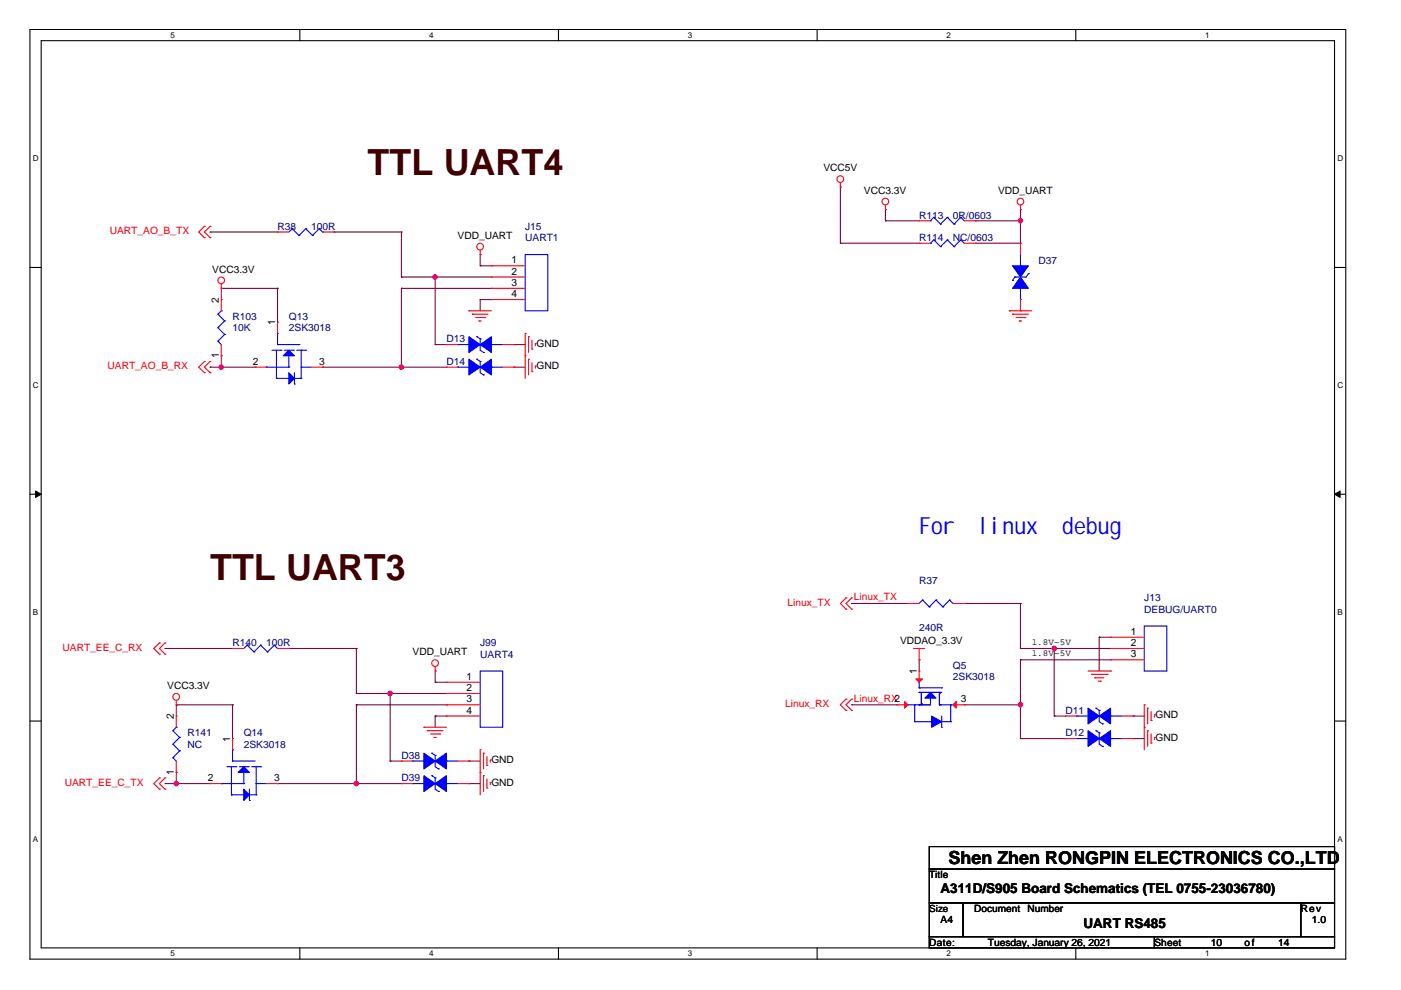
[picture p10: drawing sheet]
<svg xmlns="http://www.w3.org/2000/svg" width="297mm" height="210mm" viewBox="0 0 297 210" stroke-linecap="round" stroke-linejoin="round" font-family="sans-serif">
<path d="M6.3 6.2h279v197.2h-279zM8.7 8.6h274.2v192.4h-274.2z" fill="none" stroke="#000" stroke-width=".23"/>
<g fill="#fff">
<path d="M36.1 6.5h1v1.9h-1z"/>
<path d="M36.1 201.2h1v1.9h-1z"/>
</g>
<path d="M63.6 6.2v2.4M63.6 201v2.4" fill="none" stroke="#000" stroke-width=".23"/>
<g fill="#fff">
<path d="M91 6.5h.9v1.9h-.9z"/>
<path d="M91 201.2h.9v1.9h-.9z"/>
</g>
<path d="M118.4 6.2v2.4M118.4 201v2.4" fill="none" stroke="#000" stroke-width=".23"/>
<g fill="#fff">
<path d="M145.8 6.5h1v1.9h-1z"/>
<path d="M145.8 201.2h1v1.9h-1z"/>
</g>
<path d="M173.2 6.2v2.4M173.2 201v2.4" fill="none" stroke="#000" stroke-width=".23"/>
<g fill="#fff">
<path d="M200.7 6.5h.9v1.9h-.9z"/>
<path d="M200.7 201.2h.9v1.9h-.9z"/>
</g>
<path d="M228.1 6.2v2.4M228.1 201v2.4" fill="none" stroke="#000" stroke-width=".23"/>
<g fill="#fff">
<path d="M255.5 6.5h1v1.9h-1z"/>
<path d="M255.5 201.2h1v1.9h-1z"/>
<path d="M6.9 32.7h1.3v1.9h-1.3z"/>
<path d="M283.5 32.7h1.3v1.9h-1.3z"/>
<path d="M6.9 80.8h1.3v1.9h-1.3z"/>
<path d="M283.5 80.8h1.3v1.9h-1.3z"/>
</g>
<path d="M6.3 56.7h2.4M282.9 56.7h2.4" fill="none" stroke="#000" stroke-width=".23"/>
<g fill="#fff">
<path d="M6.9 128.8h1.2v1.9h-1.2z"/>
<path d="M283.5 128.8h1.2v1.9h-1.2z"/>
</g>
<path d="M6.3 104.8h2.4M282.9 104.8h2.4" fill="none" stroke="#000" stroke-width=".23"/>
<g fill="#000" stroke="#000" stroke-width=".21">
<path d="M7.5 104.1l1.2 .7-1.2 .7z" fill-rule="evenodd"/>
<path d="M282.9 104.8l1.2-.7v1.4z" fill-rule="evenodd"/>
</g>
<g fill="#fff">
<path d="M6.9 176.9h1.2v1.9h-1.2z"/>
<path d="M283.5 176.9h1.2v1.9h-1.2z"/>
</g>
<path d="M6.3 152.9h2.4M282.9 152.9h2.4M197 179.5h85.9v4.8h-85.9zM197 184.3h85.9v7.1h-85.9zM197 191.4h7.2v7.2h-7.2zM197 198.6h47.8v2.4h-47.8zM204.2 191.4h71.6v7.2h-71.6zM244.8 198.6h38.1v2.4h-38.1zM275.8 191.4h7.1v7.2h-7.1z" fill="none" stroke="#000" stroke-width=".23"/>
<g fill="none" stroke="#800040" stroke-width=".23">
<path d="M178.2 39.7h.1M178.2 39.7v11.9M44.5 49.2h.1M44.5 49.2h14.3M70.8 49.2h.1M70.8 49.2h14.3M85.1 49.2h.1M85.1 58.7h.1M85.1 49.2v9.5M85.1 58.7h19.1M92.3 58.7h.1M92.3 58.7v14.4"/>
<path d="M101.8 56.4h.1M101.8 54h.1M101.8 54v2.4M101.8 56.4h2.4M178.2 51.6h.1M178.2 51.6h16.7M187.7 44.4h.1M187.7 46.8h.1M187.7 46.8h7.2M187.7 44.4v2.4M206.8 46.8h.1M206.8 51.6h.1"/>
<path d="M206.8 46.8h9.6M216.4 44.4h.1M216.4 46.8h.1M216.4 44.4v7.2h-9.6M44.5 77.8h.1M44.5 77.8h9.6M46.9 77.8h.1M46.9 75.4h.1M46.9 61.1h.1M46.9 61.1h11.9M46.9 61.1v2.4M46.9 75.4v2.4"/>
<path d="M58.8 61.1h.1M58.8 61.1v7.2M68.4 77.8h.1M68.4 77.8h26.3M85.1 77.8h.1M85.1 61.1h.1M85.1 61.1v16.7M85.1 61.1h19.1M92.3 73.1h.1M92.3 73.1h2.4M101.8 63.5h.1M101.8 63.5v2.4"/>
<path d="M101.8 63.5h2.4M109 77.8h.1M109 73.1h.1M109 77.8h2.4M109 73.1h2.4M35 137.5h.1M35 137.5h14.3M61.2 137.5h.1M61.2 137.5h14.3M75.5 137.5h.1M75.5 137.5v9.5M180.6 128h.1"/>
<path d="M180.6 128h11.9M194.9 139.9h.1M194.9 139.9v2.4M204.4 128h.1M204.4 128h12M216.4 128h.1M216.4 137.5h.1M216.4 139.9h.1M216.4 128v9.5M216.4 139.9v16.7M216.4 137.5h19.1M216.4 139.9h19.1"/>
<path d="M223.5 137.5h.1M223.5 137.5v14.3M233.1 135.1h.1M233.1 135.1v7.2M233.1 135.1h2.4M37.4 149.4h.1M37.4 149.4h11.9M37.4 149.4v2.4M49.3 149.4h.1M49.3 149.4v7.2M75.5 149.4h.1M75.5 147h.1"/>
<path d="M75.5 149.4h19.2M75.5 149.4v16.7M75.5 147h19.2M82.7 147h.1M82.7 147v14.4M92.3 151.8h.1M92.3 144.7h.1M92.3 142.3h.1M92.3 142.3v2.4M92.3 151.8v2.4M92.3 151.8h2.4M92.3 144.7h2.4"/>
<path d="M180.6 149.4h.1M180.6 149.4h9.5M204.4 149.4h.1M204.4 149.4h12M216.4 149.4h.1M216.4 156.6h.1M216.4 156.6h9.5M223.5 151.8h.1M223.5 151.8h2.4M240.2 156.6h.1M240.2 151.8h.1M240.2 156.6h2.4"/>
<path d="M240.2 151.8h2.4M35 166.1h9.5M37.4 166.1h.1M37.4 163.8h.1M37.4 163.8v2.3M58.8 166.1h.1M58.8 166.1h26.3M75.5 166.1h.1M82.7 161.4h.1M82.7 161.4h2.4M99.4 166.1h.1M99.4 161.4h.1"/>
<path d="M99.4 166.1h2.4M99.4 161.4h2.4"/>
</g>
<g fill="#f0f" stroke="#f0f" stroke-width=".23">
<circle cx="92.3" cy="58.7" r=".47"/>
<circle cx="46.9" cy="77.8" r=".47"/>
<circle cx="85.1" cy="77.8" r=".47"/>
<circle cx="216.3" cy="46.8" r=".47"/>
<circle cx="216.3" cy="149.4" r=".47"/>
<circle cx="223.5" cy="137.5" r=".47"/>
<circle cx="75.5" cy="166.1" r=".47"/>
<circle cx="82.7" cy="147" r=".47"/>
<circle cx="37.4" cy="166.1" r=".47"/>
</g>
<g fill="none" stroke="#f00" stroke-width=".23">
<path d="M178.2 39.7h.1M178.2 38.7v1M43.3 48h.1M43.3 50.4h.1M43.3 48l-1.2 1.2 1.2 1.2M44.5 48h.1M44.5 50.4h.1M44.5 48l-1.2 1.2 1.2 1.2M58.8 49.2h.1M58.8 49.2h2.4M68.4 49.2h2.4M70.8 49.2h.1"/>
<path d="M101.8 54h.1M101.8 53v1M104.2 56.4h.1M104.2 58.7h.1M104.2 56.4h7.2M104.2 58.7h7.2M187.7 44.4h.1M187.7 43.5v.9M194.9 46.8h.1M194.9 51.6h.1M194.9 46.8h2.4M194.9 51.6h2.4"/>
<path d="M204.4 46.8h2.4M204.4 51.6h2.4M206.8 46.8h.1M206.8 51.6h.1M216.4 44.4h.1M216.4 51.6h.1M216.4 43.5v.9M216.4 51.6v2.4M43.3 76.6h.1M43.3 79h.1M43.3 76.6l-1.2 1.2 1.2 1.2M44.5 76.6h.1"/>
<path d="M44.5 79h.1M44.5 76.6l-1.2 1.2 1.2 1.2M46.9 61.1h.1M46.9 75.4h.1M46.9 63.5h.1M46.9 60.2v.9M46.9 63.5v2.4M46.9 73.1v2.3M54.1 77.8h.1M54.1 77.8h2.4M58.8 68.3h.1M58.8 68.3v2.4"/>
<path d="M66 77.8h2.4M68.4 77.8h.1M94.7 73.1h.1M94.7 77.8h.1M94.7 73.1h2.3M94.7 77.8h2.3M99.4 65.9h.1M99.4 65.9h4.8M100.1 66.6h.1M100.1 66.6h3.4M100.9 67.3h1.9M101.6 68.1h.1"/>
<path d="M101.6 68.1h.4M102.8 67.3h.1M104.2 61.1h.1M104.2 63.5h.1M104.2 61.1h7.2M104.2 63.5h7.2M106.6 73.1h2.4M106.6 77.8h2.4M109 73.1h.1M109 77.8h.1M111.4 75.4h.1M111.4 70.7h.1"/>
<path d="M111.4 70.7v9.5M112.1 76.2h.1M112.1 71.4h.1M112.1 71.4v3.3M112.1 76.2v3.3M112.8 78.8h.1M112.8 74h.1M112.8 72.1v1.9M112.8 76.9v1.9M113.5 77.6h.1M113.5 72.8h.1M113.5 72.8v.5"/>
<path d="M113.5 77.6v.5M214 65.9h.1M214 65.9h4.7M214.7 66.6h.1M214.7 66.6h3.3M215.4 67.3h1.9M216.1 68.1h.1M216.1 68.1h.5M216.4 65.9h.1M216.4 63.5v2.4M217.3 67.3h.1M33.8 138.7h.1"/>
<path d="M33.8 136.3h.1M33.8 136.3l-1.2 1.2 1.2 1.2M35 138.7h.1M35 136.3h.1M35 136.3l-1.2 1.2 1.2 1.2M49.3 137.5h.1M49.3 137.5h2.4M58.8 137.5h2.4M61.2 137.5h.1M179.4 126.8h.1M179.4 129.2h.1M179.4 126.8l-1.2 1.2 1.2 1.2"/>
<path d="M180.6 126.8h.1M180.6 129.2h.1M180.6 126.8l-1.2 1.2 1.2 1.2M192.5 128h.1M192.5 128h2.4M193.7 137.5h.1M193.7 137.5h2.4M194.9 139.9h.1M194.9 137.5v2.4M202 128h2.4M204.4 128h.1M235.5 135.1h.1"/>
<path d="M235.5 137.5h.1M235.5 139.9h.1M235.5 137.5h7.1M235.5 135.1h7.1M235.5 139.9h7.1M37.4 149.4h.1M37.4 151.8h.1M37.4 148.5v.9M37.4 151.8v2.4M49.3 156.6h.1M49.3 156.6v2.4M89.9 154.2h.1"/>
<path d="M89.9 154.2h4.8M90.6 154.9h.1M90.6 154.9h3.3M91.3 155.6h1.9M92 156.4h.1M92 156.4h.5M92.3 142.3h.1M92.3 141.3v1M93.2 155.6h.1M94.7 144.7h.1M94.7 147h.1M94.7 149.4h.1"/>
<path d="M94.7 151.8h.1M94.7 149.4h7.1M94.7 151.8h7.1M94.7 144.7h7.1M94.7 147h7.1M101.8 159h.1M101.8 159v9.5M102.5 159.7h.1M102.5 159.7v3.3M179.4 148.2h.1M179.4 150.6h.1M179.4 148.2l-1.2 1.2 1.2 1.2"/>
<path d="M180.6 148.2h.1M180.6 150.6h.1M180.6 148.2l-1.2 1.2 1.2 1.2M190.1 149.4h.1M190.1 149.4h2.4M194.9 142.3h.1M194.9 142.3v2.4M202 149.4h2.4M204.4 149.4h.1M225.9 151.8h.1M225.9 156.6h.1M225.9 151.8h2.4"/>
<path d="M225.9 156.6h2.4M230.7 142.3h4.8M231.4 143h3.3M232.1 143.7h.1M232.1 143.7h1.9M232.8 144.4h.5M233.3 144.4h.1M234.7 143h.1M235.5 142.3h.1M237.8 151.8h2.4M237.8 156.6h2.4M240.2 151.8h.1"/>
<path d="M240.2 156.6h.1M242.6 154.2h.1M242.6 149.4h.1M242.6 149.4v9.6M243.3 154.9h.1M243.3 150.1h.1M243.3 150.1v3.4M243.3 154.9v3.4M244.1 157.6h.1M244.1 152.8h.1M244.1 150.9v1.9M244.1 155.6v2"/>
<path d="M244.8 156.4h.1M244.8 151.6h.1M244.8 151.6v.5M244.8 156.4v.4M33.8 167.3h.1M33.8 164.9h.1M33.8 164.9l-1.2 1.2 1.2 1.2M35 167.3h.1M35 164.9h.1M35 164.9l-1.2 1.2 1.2 1.2M37.4 163.8h.1M37.4 161.4v2.4"/>
<path d="M44.5 166.1h.1M44.5 166.1h2.4M56.5 166.1h2.3M58.8 166.1h.1M85.1 161.4h.1M85.1 166.1h.1M85.1 161.4h2.4M85.1 166.1h2.4M97 161.4h2.4M97 166.1h2.4M99.4 161.4h.1M99.4 166.1h.1"/>
<path d="M101.8 163.8h.1M102.5 164.5h.1M102.5 164.5v3.3M103.2 167.1h.1M103.2 162.3h.1M103.2 160.4v1.9M103.2 165.2v1.9M103.9 165.9h.1M103.9 161.1h.1M103.9 161.1v.5M103.9 165.9v.5"/>
<circle cx="178.2" cy="38" r=".71"/>
<circle cx="46.9" cy="59.4" r=".71"/>
<circle cx="101.8" cy="52.3" r=".71"/>
<circle cx="187.7" cy="42.7" r=".71"/>
<circle cx="216.4" cy="42.7" r=".71"/>
<circle cx="37.4" cy="147.7" r=".71"/>
<circle cx="92.2" cy="140.6" r=".71"/>
</g>
<g fill="none" stroke="#00f" stroke-width=".23">
<path d="M61.9 48.5h.1M61.9 48.5l-.7 .7M61.9 48.5l1.5 1.4M63.4 49.9h.1M64.8 48.5h.1M64.8 48.5l-1.4 1.4M64.8 48.5l1.5 1.4M66.3 49.9h.1M67.7 48.5h.1M67.7 48.5l-1.4 1.4M67.7 48.5l.7 .7M68.4 49.2h.1"/>
<path d="M111.4 54h4.7v11.9h-4.7zM197.3 46.8h.1M197.3 51.6h.1M198 46.1h.1M198 50.9h.1M198 46.1l1.4 1.4M198 46.1l-.7 .7M198 50.9l1.4 1.4M198 50.9l-.7 .7M199.4 47.5h.1M199.4 52.3h.1M200.9 46.1h.1"/>
<path d="M200.9 50.9h.1M200.9 46.1l1.4 1.4M200.9 46.1l-1.5 1.4M200.9 50.9l1.4 1.4M200.9 50.9l-1.5 1.4M202.3 47.5h.1M202.3 52.3h.1M203.7 46.1h.1M203.7 50.9h.1M203.7 46.1l.7 .7M203.7 46.1l-1.4 1.4M203.7 50.9l.7 .7"/>
<path d="M203.7 50.9l-1.4 1.4M214.7 59.5h.1M215.2 58.7h.1M215.2 58.7l-.5 .8M216.4 56.4h.1M216.4 54v2.4M218 58h.1M218 58l-.4 .7h-2.4M46.2 72.4h.1M46.2 69.5h.1M46.2 66.6h.1M46.2 72.4l.7 .7"/>
<path d="M46.2 69.5l1.4 1.4M46.2 66.6l1.4 1.5M46.9 65.9h.1M46.9 65.9l-.7 .7M47.6 70.9h.1M47.6 68.1h.1M47.6 70.9l-1.4 1.5M47.6 68.1l-1.4 1.4M56.5 77.8h.1M56.5 77.8h4.7M57.7 74.3h1.9M58.6 74.3v5.9"/>
<path d="M58.8 73.1h.1M58.8 70.7h.1M58.8 73.1h4.8M58.8 70.7v2.4M59.6 74.3h.1M60.3 74.3h1.9M61.2 77.8h.1M61.2 75.4v2.4M62.2 74.3h.1M62.4 79v2.4M62.9 74.3h1.9M63.9 74.3h.1"/>
<path d="M63.9 77.8h.1M63.9 74.3v5.9M63.9 77.8h2.1M64.8 74.3h.1M97 73.1h.1M97 77.8h.1M97 73.1h2.4M97 77.8h2.4M101.1 71.4h.1M101.1 76.2h.1M101.1 71.4l.7 .5M101.1 76.2l.7 .4"/>
<path d="M101.8 71.9h.1M101.8 76.6h.1M101.8 71.9v2.4l.7 .4M101.8 76.6v2.4l.7 .5M102.5 74.7h.1M102.5 79.5h.1M104.2 73.1h.1M104.2 77.8h.1M104.2 73.1h2.4M104.2 77.8h2.4M216.4 63.5h.1M216.4 61.1v2.4"/>
<path d="M58.6 80.2h.1M58.6 80.2h2.6M61.2 80.2h.1M62.4 81.4h.1M62.4 80.2h1.5M63.9 80.2h.1M52.4 136.8h.1M52.4 136.8l-.7 .7M52.4 136.8l1.4 1.4M53.8 138.2h.1M55.3 136.8h.1M55.3 136.8l-1.5 1.4"/>
<path d="M55.3 136.8l1.4 1.4M56.7 138.2h.1M58.1 136.8h.1M58.1 136.8l-1.4 1.4M58.1 136.8l.7 .7M58.8 137.5h.1M195.6 127.2h.1M195.6 127.2l-.7 .8M195.6 127.2l1.4 1.5M197 128.7h.1M198.5 127.2h.1M198.5 127.2l-1.5 1.5"/>
<path d="M198.5 127.2l1.4 1.5M199.9 128.7h.1M201.3 127.2h.1M201.3 127.2l-1.4 1.5M201.3 127.2l.7 .8M202 128h.1M242.6 132.7h4.8v9.6h-4.8zM36.7 157.8h.1M36.7 154.9h.1M36.7 157.8l1.4 1.4M36.7 154.9l1.4 1.5M37.4 154.2h.1"/>
<path d="M37.4 154.2l-.7 .7M38.1 159.2h.1M38.1 156.4h.1M38.1 159.2l-1.4 1.5M38.1 156.4l-1.4 1.4M49.3 159h.1M49.3 159v2.4M91.5 159.7h.1M91.5 159.7l.8 .5M101.8 142.3h4.8v11.9h-4.8zM192.5 149.4h.1M193.9 153h.1"/>
<path d="M193.9 149.4h.1M193.9 153h3.6M193.9 149.4v3.6M194.9 146.8h.1M194.9 149.4h.1M194.9 145.9h.1M194.9 146.8h4.8M194.9 144.7v1.2M194.9 145.9h4.8M195.4 149.2h.1M195.4 149.4h.1M195.4 146.8v2.6"/>
<path d="M197.3 148h.1M197.3 148v1.4h-4.8M199.2 149.4h.1M199.2 147h.1M199.2 146.8h.1M199.2 149.4h2.8M199.2 146.8v2.6M199.7 145.9h.1M199.7 154.2h.1M199.7 151.8v2.4M199.7 153h1.9M201.6 153h.1"/>
<path d="M201.6 149.4h.1M201.6 149.4v3.6M228.3 151.8h.1M228.3 156.6h.1M228.3 151.8h2.4M228.3 156.6h2.4M232.4 150.1h.1M232.4 154.9h.1M232.4 150.1l.7 .5M232.4 154.9l.7 .5M233.1 150.6h.1M233.1 155.4h.1"/>
<path d="M233.1 150.6v2.4l.7 .5M233.1 155.4v2.4l.7 .5M233.8 153.5h.1M233.8 158.3h.1M235.5 151.8h.1M235.5 156.6h.1M235.5 151.8h2.3M235.5 156.6h2.3M36.7 160.7h.1M36.7 160.7l.7 .7M46.9 166.1h.1M46.9 166.1h4.8"/>
<path d="M48.1 162.6h1.9M49.1 168.5h.1M49.1 162.6v5.9M49.1 168.5h2.6M49.3 161.4h.1M49.3 161.4h4.8M50 162.6h.1M50.7 162.6h2M51.7 168.5h.1M51.7 166.1h.1M51.7 163.8v2.3M52.7 162.6h.1"/>
<path d="M52.9 169.7h.1M52.9 167.3v2.4M52.9 168.5h1.4M53.4 162.6h1.9M54.3 168.5h.1M54.3 162.6h.1M54.3 166.1h.1M54.3 166.1h2.2M54.3 162.6v5.9M55.3 162.6h.1M87.5 161.4h.1M87.5 166.1h.1"/>
<path d="M87.5 161.4h2.4M87.5 166.1h2.4M91.5 164.5h.1M91.5 164.5l.8 .4M92.3 160.2h.1M92.3 164.9h.1M92.3 160.2v2.4l.7 .4M92.3 164.9v2.4l.7 .5M93 163h.1M93 167.8h.1M94.7 161.4h.1M94.7 166.1h.1"/>
<path d="M94.7 161.4h2.3M94.7 166.1h2.3"/>
</g>
<g fill="#00f" stroke="#00f" stroke-width=".23">
<path d="M196.1 148l1.2-1.2 1.2 1.2z" fill-rule="evenodd"/>
<path d="M197.5 151.8l2.2 1.2-2.2 1.2z" fill-rule="evenodd"/>
<path d="M92.3 161.4l2.4-1.7v3.3z" fill-rule="evenodd"/>
<path d="M89.9 159.7l2.4 1.7-2.4 1.6z" fill-rule="evenodd"/>
<path d="M101.8 73.1l2.4-1.7v3.3z" fill-rule="evenodd"/>
<path d="M99.4 71.4l2.4 1.7-2.4 1.6z" fill-rule="evenodd"/>
<path d="M233.1 151.8l2.4-1.7v3.4z" fill-rule="evenodd"/>
<path d="M230.7 150.1l2.4 1.7-2.4 1.7z" fill-rule="evenodd"/>
<path d="M60 75.4l1.2-1.1 1.2 1.1z" fill-rule="evenodd"/>
<path d="M61.2 79l1.2 1.2-1.2 1.2z" fill-rule="evenodd"/>
<path d="M214.7 56.4h3.3l-1.6 2.3z" fill-rule="evenodd"/>
<path d="M216.4 58.7l1.6 2.4h-3.3z" fill-rule="evenodd"/>
<path d="M92.3 166.1l2.4-1.6v3.3z" fill-rule="evenodd"/>
<path d="M89.9 164.5l2.4 1.6-2.4 1.7z" fill-rule="evenodd"/>
<path d="M101.8 77.8l2.4-1.6v3.3z" fill-rule="evenodd"/>
<path d="M99.4 76.2l2.4 1.6-2.4 1.7z" fill-rule="evenodd"/>
<path d="M233.1 156.6l2.4-1.7v3.4z" fill-rule="evenodd"/>
<path d="M230.7 154.9l2.4 1.7-2.4 1.7z" fill-rule="evenodd"/>
<path d="M51.7 162.6l1.2 1.2h-2.4z" fill-rule="evenodd"/>
<path d="M51.7 167.3l1.2 1.2-1.2 1.2z" fill-rule="evenodd"/>
</g>
<g fill="#f00" stroke="#f00" stroke-width=".23">
<path d="M194.2 144h1.4l-.7 .7z" fill-rule="evenodd"/>
<path d="M202 149.4l.7-.7v1.4z" fill-rule="evenodd"/>
<path d="M191.8 148.7l.7 .7-.7 .7z" fill-rule="evenodd"/>
</g>
<g font-size="7.6" fill="#400000">
<text x="77.9" y="37">TTL UART4</text>
<text x="44.5" y="122.9">TTL UART3</text>
</g>
<g font-size="5" fill="#00f">
<text x="194.9" y="113.2">For</text>
<text x="207.5" y="113.2">linux</text>
<text x="225.2" y="113.2">debug</text>
</g>
<text font-size="3.8" x="201.1" y="183.3">Shen Zhen RONGPIN ELECTRONICS CO.,LTD</text>
<g font-size="2.9">
<text x="199.4" y="189.3">A311D/S905 Board Schematics (TEL 0755-23036780)</text>
<text x="229.7" y="196.7">UART RS485</text>
</g>
<g font-size="2.2">
<text x="108.5" y="55.9">1</text>
<text x="108.5" y="58.2">2</text>
<text x="46.4" y="64.2" transform="rotate(-90 46.4 64.2)">2</text>
<text x="108.5" y="60.6">3</text>
<text x="108.5" y="63">4</text>
<text x="58.3" y="69" transform="rotate(-90 58.3 69)">1</text>
<text x="46.4" y="75.9" transform="rotate(-90 46.4 75.9)">1</text>
<text x="53.6" y="77.3">2</text>
<text x="67.7" y="77.3">3</text>
<text x="239.7" y="134.6">1</text>
<text x="239.7" y="137">2</text>
<text x="194.4" y="143" transform="rotate(-90 194.4 143)">1</text>
<text x="239.7" y="139.4">3</text>
<text x="98.9" y="144.2">1</text>
<text x="98.9" y="146.5">2</text>
<text x="98.9" y="148.9">3</text>
<text x="203.7" y="148.9">3</text>
<text x="36.9" y="152.5" transform="rotate(-90 36.9 152.5)">2</text>
<text x="98.9" y="151.3">4</text>
<text x="48.8" y="157.3" transform="rotate(-90 48.8 157.3)">1</text>
<text x="36.9" y="164.2" transform="rotate(-90 36.9 164.2)">1</text>
<text x="44" y="165.6">2</text>
<text x="58.1" y="165.6">3</text>
</g>
<g font-size="2.1">
<text x="174.6" y="36.3">VCC5V</text>
<text x="183.2" y="41.1">VCC3.3V</text>
<text x="211.6" y="41.1">VDD_UART</text>
<text x="97" y="50.6">VDD_UART</text>
<text x="45" y="57.8">VCC3.3V</text>
<text x="113.7" y="73.6">GND</text>
<text x="113.7" y="78.3">GND</text>
<text x="190.8" y="136.6">VDDAO_3.3V</text>
<text x="87.5" y="138.9">VDD_UART</text>
<text x="35.5" y="146.1">VCC3.3V</text>
<text x="245" y="152.3">GND</text>
<text x="104.2" y="161.9">GND</text>
<text x="245" y="157.1">GND</text>
<text x="104.2" y="166.6">GND</text>
<text x="197" y="186.2">Title</text>
<text x="197" y="193.3">Size</text>
<text x="199.4" y="195.7">A4</text>
<text x="206.6" y="193.4">Document</text>
<text x="217.9" y="193.4">Number</text>
<text x="275.8" y="193.4">Rev</text>
<text x="278.2" y="195.7">1.0</text>
<text x="197" y="200.5">Date:</text>
<text x="209.4" y="200.5">Tuesday, January 26, 2021</text>
<text x="244.8" y="200.5">Sheet</text>
<text x="256.7" y="200.5">10</text>
<text x="263.9" y="200.5">of</text>
<text x="271" y="200.5">14</text>
</g>
<g font-size="2.1" fill="#000080">
<text x="194.9" y="46.4">R113</text>
<text x="202" y="46.4">0R/0603</text>
<text x="58.8" y="48.7">R38</text>
<text x="66" y="48.7">100R</text>
<text x="111.4" y="48.7">J15</text>
<text x="111.4" y="51.1">UART1</text>
<text x="194.9" y="51.1">R114</text>
<text x="202" y="51.1">NC/0603</text>
<text x="220.2" y="55.9">D37</text>
<text x="49.3" y="67.8">R103</text>
<text x="49.3" y="70.2">10K</text>
<text x="61.2" y="67.8">Q13</text>
<text x="61.2" y="70.2">2SK3018</text>
<text x="94.7" y="72.6">D13</text>
<text x="94.7" y="77.4">D14</text>
<text x="194.9" y="123.9">R37</text>
<text x="242.6" y="127.5">J13</text>
<text x="242.6" y="129.9">DEBUG/UART0</text>
<text x="49.3" y="137">R140</text>
<text x="56.5" y="137">100R</text>
<text x="101.8" y="137">J99</text>
<text x="194.9" y="133.7">240R</text>
<text x="101.8" y="139.4">UART4</text>
<text x="202" y="141.8">Q5</text>
<text x="202" y="144.2">2SK3018</text>
<text x="225.9" y="151.4">D11</text>
<text x="39.8" y="156.1">R141</text>
<text x="39.8" y="158.5">NC</text>
<text x="51.7" y="156.1">Q14</text>
<text x="51.7" y="158.5">2SK3018</text>
<text x="85.1" y="160.9">D38</text>
<text x="225.9" y="156.1">D12</text>
<text x="85.1" y="165.7">D39</text>
</g>
<g font-size="2.1" fill="#f00">
<text x="23.3" y="49.7">UART_AO_B_TX</text>
<text x="22.8" y="78.3">UART_AO_B_RX</text>
<text x="167" y="128.4">Linux_TX</text>
<text x="181" y="127.3">Linux_TX</text>
<text x="13.3" y="138">UART_EE_C_RX</text>
<text x="166.5" y="149.9">Linux_RX</text>
<text x="181" y="148.8">Linux_RX2</text>
<text x="13.7" y="166.6">UART_EE_C_TX</text>
</g>
<g font-size="2">
<text x="218.7" y="136.7">1.8V~5V</text>
<text x="218.7" y="139">1.8V~5V</text>
</g>
<g font-size="1.7">
<text x="36.1" y="8">5</text>
<text x="91" y="8">4</text>
<text x="145.8" y="8">3</text>
<text x="200.7" y="8">2</text>
<text x="255.5" y="8">1</text>
<text x="6.9" y="34.2">D</text>
<text x="283.5" y="34.2">D</text>
<text x="6.9" y="82.3">C</text>
<text x="283.5" y="82.3">C</text>
<text x="6.9" y="130.4">B</text>
<text x="283.5" y="130.4">B</text>
<text x="6.9" y="178.5">A</text>
<text x="283.5" y="178.5">A</text>
<text x="36.1" y="202.8">5</text>
<text x="91" y="202.8">4</text>
<text x="145.8" y="202.8">3</text>
<text x="200.7" y="202.8">2</text>
<text x="255.5" y="202.8">1</text>
</g>
</svg>
